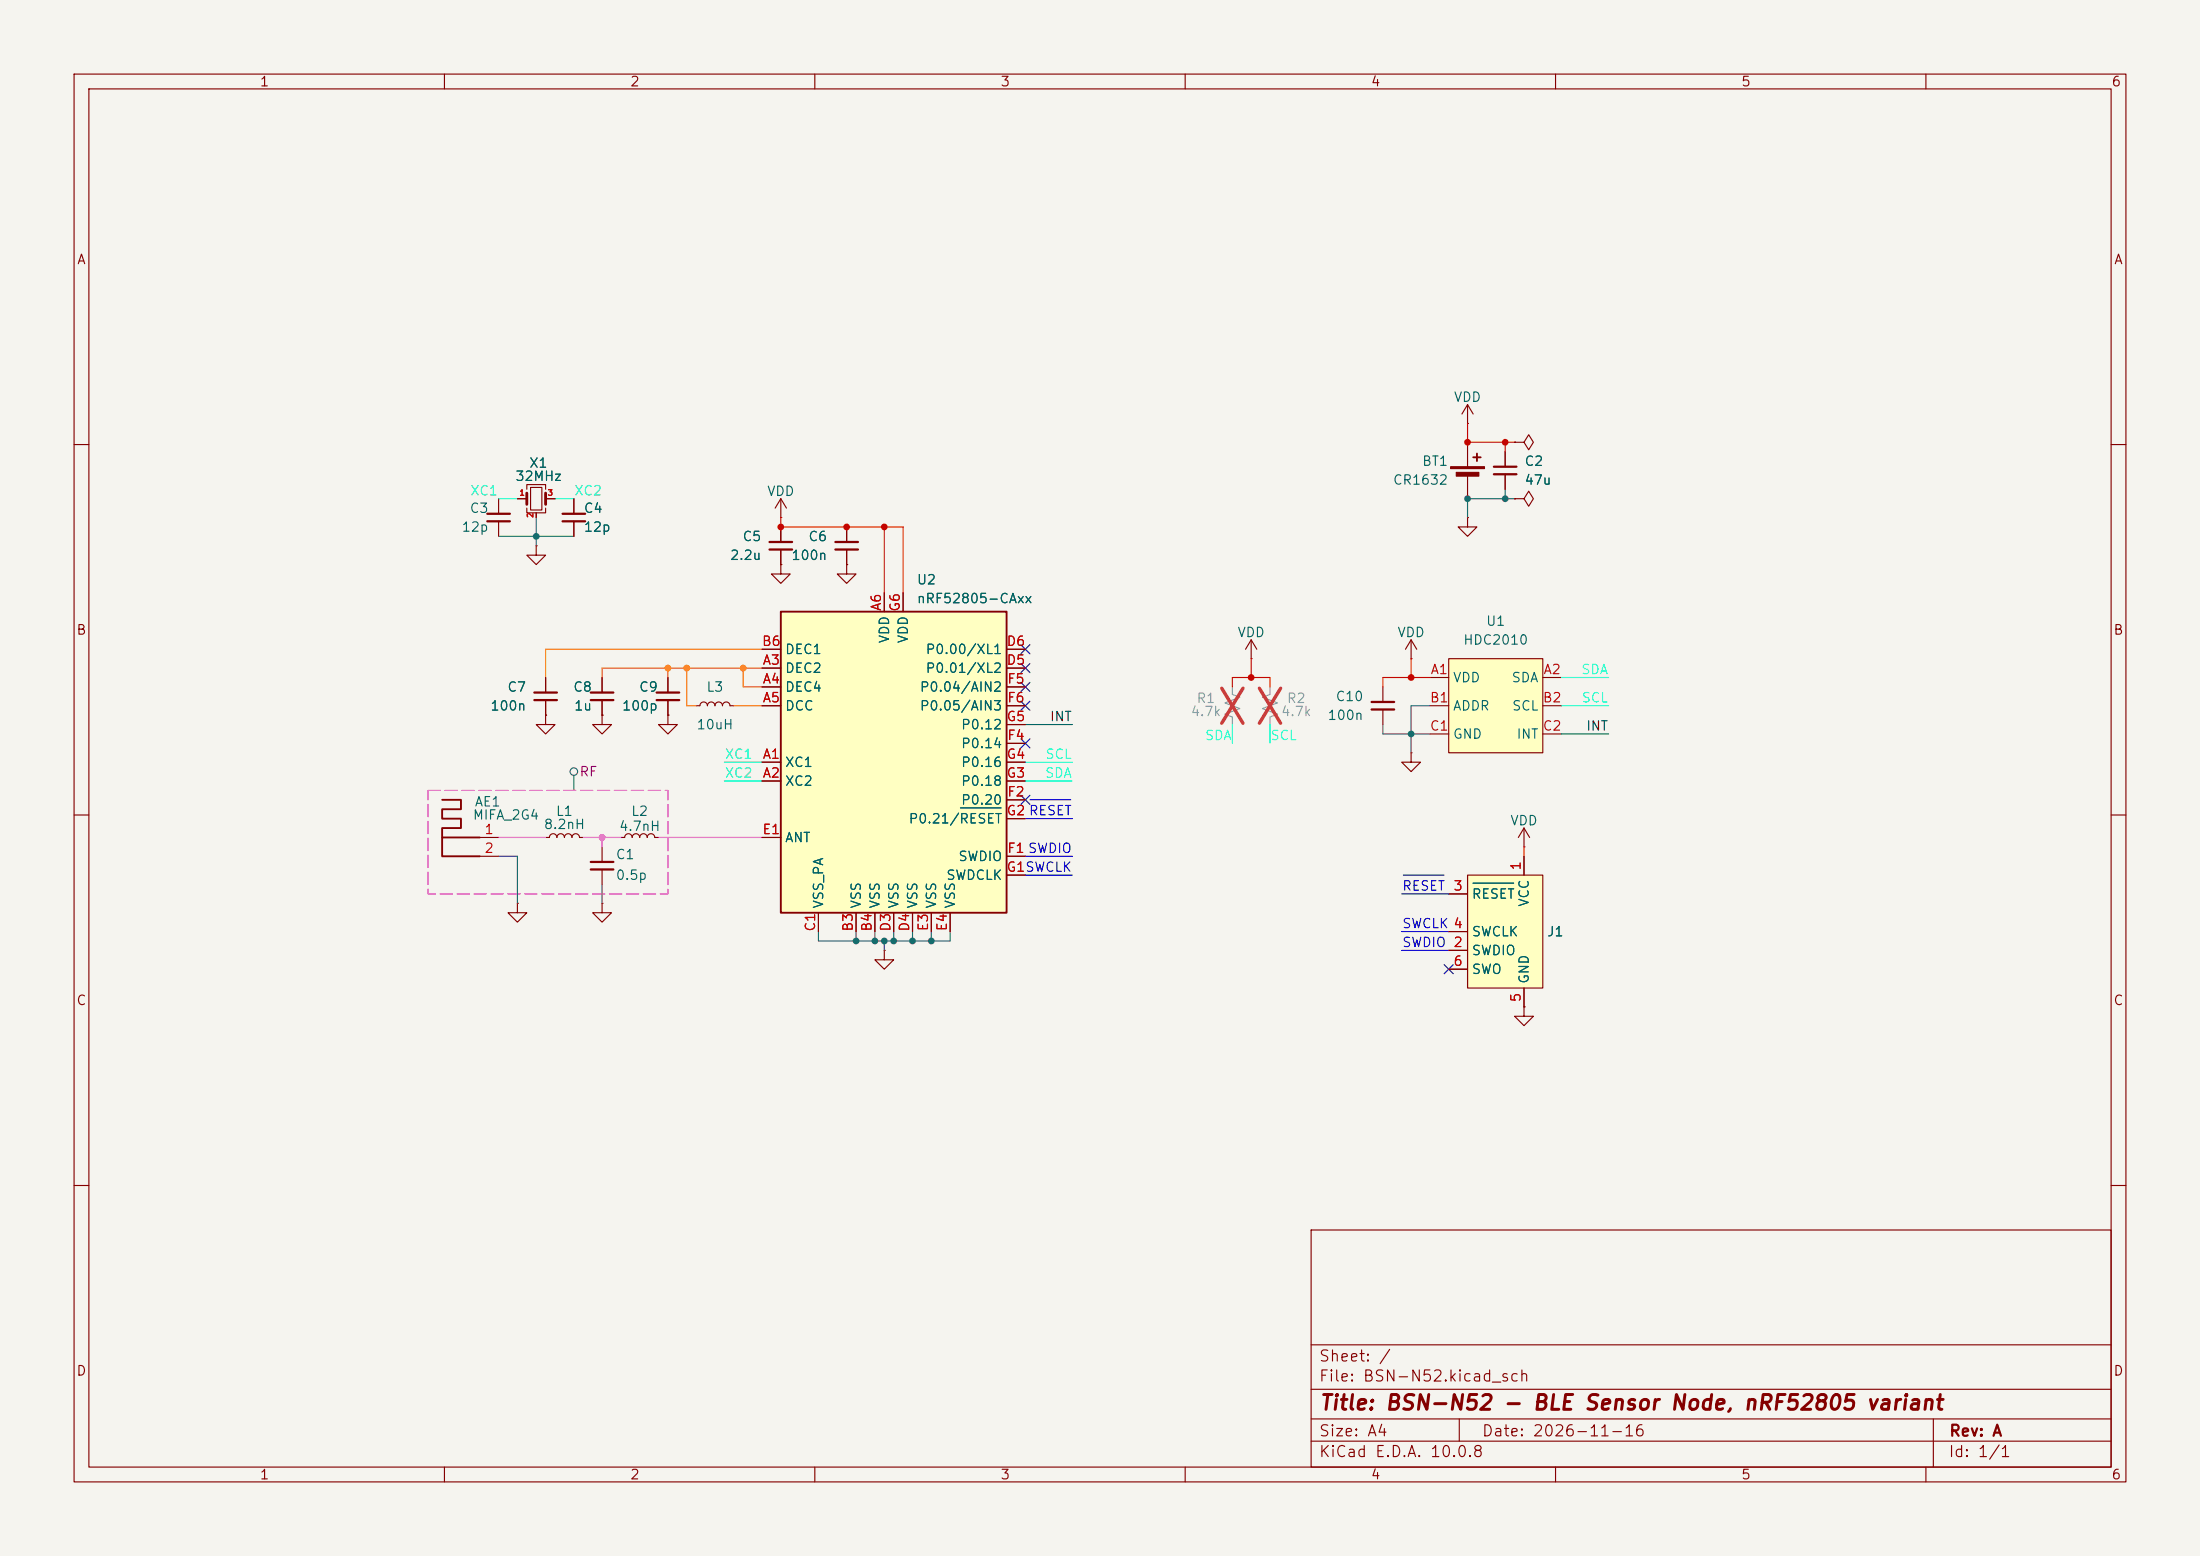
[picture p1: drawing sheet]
<svg xmlns="http://www.w3.org/2000/svg" width="297mm" height="210mm" viewBox="0 0 297 210" stroke-linecap="round" stroke-linejoin="round" font-family="sans-serif">
<path d="M0 0h297v210h-297z" fill="#f5f4ef" stroke="#f5f4ef" stroke-width=".14"/>
<g fill="none" stroke="#840000" stroke-width=".15">
<path d="M10 10h277v190h-277zM12 12h273v186h-273zM60 10v2M110 10v2M160 10v2M210 10v2M260 10v2M10 60h2M285 60h2M10 110h2M285 110h2M10 160h2"/>
<path d="M177 166h108v32h-108zM285 160h2M60 198v2M110 198v2M160 198v2M177 194.5h108M177 191.5h108M177 187.5h108M177 181.5h108M197 191.5v3M210 198v2M260 198v2"/>
<path d="M261 191.5v6.5"/>
</g>
<path d="M198.1 118.1h10.2v15.3h-10.2z" fill="#ffffc2"/>
<g fill="none" stroke="#840000" stroke-width=".15">
<path d="M204.5 67.3h1.2l.7-1 .6 1-.6 1-.7-1M204.5 67.3h.1M90.2 96.5v1.3h1.2l-1.2 1.3-1.3-1.3h1.3M90.2 96.5h.1M94 95.3h.5a.51 .51 0 0 1 .5-.6 .51 .51 0 0 1 .5 .6 .51 .51 0 0 1 .5-.6 .51 .51 0 0 1 .5 .6 .51 .51 0 0 1 .5-.6 .51 .51 0 0 1 .5 .6 .51 .51 0 0 1 .5-.6 .51 .51 0 0 1 .6 .6h.5M64.8 113h2.5M64.8 115.6h2.5M81.3 114.3v2M81.3 117.3v2.1M83.8 113h.5a.51 .51 0 0 1 .5-.5 .51 .51 0 0 1 .5 .5 .51 .51 0 0 1 .6-.5 .51 .51 0 0 1 .5 .5 .51 .51 0 0 1 .5-.5 .51 .51 0 0 1 .5 .5 .51 .51 0 0 1 .5-.5 .51 .51 0 0 1 .5 .5h.5M190.5 101.6v1.3h1.3l-1.3 1.2-1.3-1.2h1.3M190.5 101.6h.1"/>
<path d="M198.1 118.1h10.2v15.3h-10.2zM205.7 115.6v2.5M81.3 121.9v1.3h1.2l-1.2 1.3-1.3-1.3h1.3M81.3 121.9h.1M195.6 128.3h2.5M195.6 120.7h2.5M195.6 125.7h2.5M195.6 130.8h2.5M205.7 133.4v2.5"/>
</g>
<path d="M198.9 119.2h5.4" fill="none" stroke="#006464" stroke-width=".15"/>
<path d="M79.8 116.3h3M79.8 117.3h3" fill="none" stroke="#840000" stroke-width=".3"/>
<path d="M59.7 108h2.5v1.2h-2.5v1.3h2.5v1.3h-2.5v3.8h5.1M59.7 113h5.1" fill="none" stroke="#840000" stroke-width=".25"/>
<path d="M105.4 82.6h30.5v40.6h-30.5z" fill="#ffffc2"/>
<path d="M198.9 61.7h1M199.4 61.2v1M105.4 82.6h30.5v40.6h-30.5z" fill="none" stroke="#840000" stroke-width=".25"/>
<g fill="none" stroke="#840000" stroke-width=".15">
<path d="M198.1 57.2h.1M198.1 54.6l-.7 1.3M198.1 54.6l.8 1.3M198.1 54.6v2.6M198.1 59.7v3.3M204.5 59.7h1.2l.7-1 .6 1-.6 1-.7-1M204.5 59.7h.1M67.3 67.3v2M67.3 70.4v2M69.8 67.3h1.3M71.1 66v-.6h2.6v.6M71.1 68.6v.6h2.6v-.6"/>
<path d="M71.6 65.8h1.6v3h-1.6zM72.4 73.7v1.2h1.3l-1.3 1.3-1.3-1.3h1.3M72.4 73.7h.1M72.4 69.2v.7M73.7 67.3h1.2M77.5 67.3v2M77.5 70.4v2M105.4 69.9h.1M105.4 76.2v1.3h1.3l-1.3 1.2-1.3-1.2h1.3M105.4 76.2h.1M105.4 67.3l-.8 1.3M105.4 67.3l.8 1.3"/>
<path d="M105.4 67.3v2.6M105.4 71.1v2.1M105.4 74.2v2M114.3 76.2v1.3h1.3l-1.3 1.2-1.3-1.2h1.3M114.3 76.2h.1M114.3 71.1v2.1M114.3 74.2v2M198.1 69.9v1.2h1.3l-1.3 1.3-1.3-1.3h1.3M198.1 69.9h.1M198.1 64v3.3M203.2 61v2M203.2 64v2"/>
<path d="M73.7 96.5v1.3h1.2l-1.2 1.3-1.3-1.3h1.3M73.7 96.5h.1M73.7 91.4v2.1M73.7 94.5v2M81.3 96.5v1.3h1.2l-1.2 1.3-1.3-1.3h1.3M81.3 96.5h.1M81.3 91.4v2.1M81.3 94.5v2M90.2 91.4v2.1M90.2 94.5v2M102.9 90.2h2.5M102.9 92.7h2.5"/>
<path d="M102.9 95.3h2.5M102.9 87.6h2.5M119.4 80v2.6M121.9 80v2.6M135.9 90.2h2.5M135.9 92.7h2.5M135.9 95.3h2.5M135.9 87.6h2.5M135.9 97.8h2.5M168.9 88.9h.1M168.9 86.4l-.8 1.2M168.9 86.4l.8 1.2"/>
<path d="M168.9 86.4v2.5M186.7 92.7v2M186.7 95.8v2M190.5 88.9h.1M190.5 86.4l-.8 1.2M190.5 86.4l.8 1.2M190.5 86.4v2.5M73.7 113h.5a.51 .51 0 0 1 .5-.5 .51 .51 0 0 1 .5 .5 .51 .51 0 0 1 .5-.5 .51 .51 0 0 1 .5 .5 .51 .51 0 0 1 .5-.5 .51 .51 0 0 1 .5 .5 .51 .51 0 0 1 .5-.5 .51 .51 0 0 1 .5 .5h.5M102.9 102.9h2.5M102.9 105.4h2.5M102.9 113h2.5M135.9 102.9h2.5"/>
<path d="M135.9 105.4h2.5M135.9 115.6h2.5M135.9 108h2.5M135.9 100.3h2.5M135.9 118.1h2.5M135.9 110.5h2.5M110.5 123.2v2.5M115.6 123.2v2.5M118.1 123.2v2.5M119.4 128.3v1.2h1.2l-1.2 1.3-1.3-1.3h1.3M119.4 128.3h.1M120.6 123.2v2.5"/>
<path d="M123.2 123.2v2.5M125.7 123.2v2.5M128.3 123.2v2.5M205.7 135.9v1.3h-1.2l1.2 1.2 1.3-1.2h-1.3M205.7 135.9h.1"/>
</g>
<path d="M129.7 109h5.5" fill="none" stroke="#006464" stroke-width=".15"/>
<g fill="none" stroke="#840000" stroke-width=".3">
<path d="M65.8 69.3h3M65.8 70.4h3M75.9 69.3h3.1M75.9 70.4h3.1M103.9 73.2h3M103.9 74.2h3M112.8 73.2h3M112.8 74.2h3M201.7 63h3M201.7 64h3M72.1 93.5h3.1M72.1 94.5h3.1"/>
<path d="M79.8 93.5h3M79.8 94.5h3M88.6 93.5h3.1M88.6 94.5h3.1M185.2 94.7h3M185.2 95.8h3"/>
</g>
<path d="M166.4 92.7v1l1 .4-2 .8 2 .7-2 .8 1 .4v1M171.4 92.7v1l-1 .4 2.1 .8-2.1 .7 2.1 .8-1.1 .4v1" fill="none" stroke="#9c9b98" stroke-width=".15"/>
<path d="M164.9 92.9l2.9 4.7M167.8 92.9l-2.9 4.7M170 92.9l2.9 4.7M172.9 92.9l-2.9 4.7" fill="none" stroke="#e12e31" stroke-width=".46"/>
<path d="M71.1 66.5v1.6M73.7 66.5v1.6" fill="none" stroke="#840000" stroke-width=".38"/>
<g fill="#840000" stroke="#840000" stroke-width=".15">
<path d="M195.8 63h4.6v.2h-4.6z"/>
<path d="M196.6 63.8h3v.5h-3z"/>
</g>
<path d="M195.6 88.9h12.7v12.7h-12.7z" fill="#ffffc2"/>
<g fill="none" stroke="#840000" stroke-width=".15">
<path d="M204.5 59.7h.1M69.8 67.3h1.3M72.4 69.2v.7M73.7 67.3h1.2M77.5 67.3v2M77.5 70.4v2M105.4 76.2h.1M105.4 71.1v2.1M105.4 74.2v2M114.3 76.2h.1M114.3 71.1v2.1M114.3 74.2v2"/>
<path d="M203.2 61v2M203.2 64v2M204.5 67.3h.1M73.7 96.5h.1M73.7 91.4v2.1M73.7 94.5v2M81.3 96.5h.1M81.3 91.4v2.1M81.3 94.5v2M90.2 96.5h.1M90.2 91.4v2.1M90.2 94.5v2"/>
<path d="M102.9 95.3h2.5M102.9 90.2h2.5M102.9 92.7h2.5M102.9 87.6h2.5M119.4 80v2.6M121.9 80v2.6M135.9 95.3h2.5M135.9 90.2h2.5M135.9 92.7h2.5M135.9 87.6h2.5M135.9 97.8h2.5M193 91.4h2.6"/>
<path d="M193 95.3h2.6M193 99.1h2.6M195.6 88.9h12.7v12.7h-12.7zM208.3 91.4h2.5M208.3 95.3h2.5M208.3 99.1h2.5M102.9 102.9h2.5M102.9 105.4h2.5M102.9 113h2.5M135.9 102.9h2.5M135.9 105.4h2.5M135.9 115.6h2.5"/>
<path d="M135.9 108h2.5M135.9 100.3h2.5M135.9 118.1h2.5M135.9 110.5h2.5M205.7 114.3h.1M205.7 111.8l-.7 1.2M205.7 111.8l.8 1.2M205.7 111.8v2.5M205.7 115.6v2.5M69.8 121.9v1.3h-1.2l1.2 1.3 1.3-1.3h-1.3M69.8 121.9h.1M110.5 123.2v2.5"/>
<path d="M115.6 123.2v2.5M118.1 123.2v2.5M120.6 123.2v2.5M123.2 123.2v2.5M125.7 123.2v2.5M128.3 123.2v2.5M195.6 128.3h2.5M195.6 120.7h2.5M195.6 125.7h2.5M195.6 130.8h2.5M205.7 135.9h.1M205.7 133.4v2.5"/>
</g>
<g fill="none" stroke="#484848" stroke-width=".15">
<path d="M67.3 72.4h10.2M72.4 69.9v3.8M203.2 66v1.3M204.5 67.3h-6.4v2.6M186.7 97.8v1.3h6.3M193 95.3h-2.5v6.3M67.3 115.6h2.5v6.3M77.5 104.6v2.1M81.3 119.4v2.5M110.5 125.7v1.3h17.8v-1.3M115.6 125.7v1.3M118.1 125.7v1.3"/>
<path d="M119.4 127v1.3M120.6 125.7v1.3M123.2 125.7v1.3M125.7 125.7v1.3"/>
<circle cx="77.5" cy="104.1" r=".51"/>
</g>
<path d="M57.8 106.7h32.4v14h-32.4v-14" fill="none" stroke="#f0f" stroke-width=".15" stroke-dasharray="1.7 .6"/>
<path d="M138.4 118.1h6.4M138.4 110.5h6.4M138.4 115.6h6.4M139.1 107.9h5.5M189.5 118.1h5.4M189.2 120.7h6.4M189.2 125.7h6.4M189.2 128.3h6.4" fill="none" stroke="#00f" stroke-width=".15"/>
<path d="M90.2 90.2v1.2M92.7 90.2v5.1h1.3M99.1 95.3h3.8M100.3 90.2v2.5h2.6M102.9 90.2h-21.6v1.2M102.9 87.6h-29.2v3.8" fill="none" stroke="#ff7200" stroke-width=".15"/>
<path d="M198.1 57.2v2.5h6.4M203.2 59.7v1.3M105.4 69.9v1.2h16.5v8.9M119.4 71.1v8.9M166.4 92.7v-1.3h5v1.3M168.9 88.9v2.5M190.5 88.9v2.5M193 91.4h-6.3v1.3M205.7 114.3v1.3" fill="none" stroke="#ff0c00" stroke-width=".15"/>
<path d="M67.3 67.3h2.5M74.9 67.3h2.6M97.8 102.9h5.1M97.8 105.4h5.1" fill="none" stroke="#00ff6c" stroke-width=".15"/>
<path d="M166.4 97.8v2.5M171.4 97.8v2.5M210.8 95.3h6.4M210.8 91.4h6.4M138.4 105.4h6.4M138.4 102.9h6.4" fill="none" stroke="#0ff" stroke-width=".15"/>
<path d="M67.3 113h6.4M78.7 113h5.1M81.3 113v1.3M88.9 113h14" fill="none" stroke="#f0f" stroke-width=".15"/>
<path d="M138.4 97.8h6.4M210.8 99.1h6.4" fill="none" stroke="#009600" stroke-width=".15"/>
<g fill="none" stroke="#000084" stroke-width=".15">
<path d="M137.8 92.1l1.2 1.2M137.8 89.6l1.2 1.2M137.8 99.7l1.2 1.2M137.8 87l1.2 1.2M137.8 94.6l1.2 1.3M139 92.1l-1.2 1.2M139 89.6l-1.2 1.2M139 99.7l-1.2 1.2M139 87l-1.2 1.2M139 94.6l-1.2 1.3M137.8 107.3l1.2 1.3M139 107.3l-1.2 1.3"/>
<path d="M195 130.2l1.2 1.2M196.2 130.2l-1.2 1.2"/>
</g>
<path d="M129.7 109h5.5M198.9 119.2h5.4" fill="none" stroke="#006464" stroke-width=".15"/>
<circle cx="90.2" cy="90.2" r=".46" fill="#ff7200"/>
<circle cx="105.4" cy="71.1" r=".46" fill="#ff0c00"/>
<g fill="#ff7200">
<circle cx="100.3" cy="90.2" r=".46"/>
<circle cx="92.7" cy="90.2" r=".46"/>
</g>
<circle cx="72.4" cy="72.4" r=".46" fill="#484848"/>
<circle cx="198.1" cy="59.7" r=".46" fill="#ff0c00"/>
<g fill="#484848">
<circle cx="198.1" cy="67.3" r=".46"/>
<circle cx="203.2" cy="67.3" r=".46"/>
<circle cx="190.5" cy="99.1" r=".46"/>
</g>
<g fill="#ff0c00">
<circle cx="203.2" cy="59.7" r=".46"/>
<circle cx="190.5" cy="91.4" r=".46"/>
<circle cx="168.9" cy="91.4" r=".46"/>
</g>
<g fill="#484848">
<circle cx="119.4" cy="127" r=".46"/>
<circle cx="120.6" cy="127" r=".46"/>
<circle cx="123.2" cy="127" r=".46"/>
<circle cx="118.1" cy="127" r=".46"/>
<circle cx="115.6" cy="127" r=".46"/>
<circle cx="125.7" cy="127" r=".46"/>
</g>
<g fill="#ff0c00">
<circle cx="119.4" cy="71.1" r=".46"/>
<circle cx="114.3" cy="71.1" r=".46"/>
</g>
<circle cx="81.3" cy="113" r=".46" fill="#f0f"/>
<text font-size="2" fill="#840000" x="178" y="190.8">Title: BSN-N52 - BLE Sensor Node, nRF52805 variant</text>
<g font-size="1.5" fill="#840000">
<text x="178" y="184.1">Sheet: /</text>
<text x="178" y="186.8">File: BSN-N52.kicad_sch</text>
<text x="178" y="197">KiCad E.D.A. 10.0.8</text>
<text x="178" y="194.2">Size: A4</text>
<text x="200" y="194.2">Date: 2026-11-16</text>
<text x="263" y="197">Id: 1/1</text>
<text x="263" y="194.2">Rev: A</text>
</g>
<g font-size="1.3" fill="#840000">
<text x="35" y="12">1</text>
<text x="85" y="12">2</text>
<text x="135" y="12">3</text>
<text x="185" y="12">4</text>
<text x="235" y="12">5</text>
<text x="285" y="12">6</text>
<text x="10.3" y="36">A</text>
<text x="285.3" y="36">A</text>
<text x="10.2" y="86">B</text>
<text x="285.2" y="86">B</text>
<text x="10.2" y="136">C</text>
<text x="285.2" y="136">C</text>
<text x="10.2" y="186">D</text>
<text x="285.2" y="186">D</text>
<text x="35" y="200">1</text>
<text x="85" y="200">2</text>
<text x="135" y="200">3</text>
<text x="185" y="200">4</text>
<text x="235" y="200">5</text>
<text x="285" y="200">6</text>
</g>
<g font-size="1.3" fill="#006464">
<text x="196.2" y="54.6">VDD</text>
<text x="69.5" y="65.2">32MHz</text>
<text x="71.4" y="63.4">X1</text>
<text x="188" y="65.7">CR1632</text>
<text x="191.9" y="63.2">BT1</text>
<text x="205.7" y="63.2">C2</text>
<text x="205.7" y="65.7">47u</text>
<text x="63.3" y="69.5">C3</text>
<text x="78.7" y="69.5">C4</text>
<text x="103.5" y="67.3">VDD</text>
<text x="62.2" y="72.1">12p</text>
<text x="78.7" y="72.1">12p</text>
<text x="98.5" y="75.9">2.2u</text>
<text x="100.2" y="73.4">C5</text>
<text x="106.7" y="75.9">100n</text>
<text x="109" y="73.4">C6</text>
<text x="123.7" y="79.2">U2</text>
<text x="123.7" y="81.7">nRF52805-CAxx</text>
<text x="105.9" y="88.6">DEC1</text>
<text x="120.3" y="86.9" transform="rotate(-90 120.3 86.9)">VDD</text>
<text x="122.9" y="86.9" transform="rotate(-90 122.9 86.9)">VDD</text>
<text x="124.9" y="88.6">P0.00/XL1</text>
<text x="167" y="86.3">VDD</text>
<text x="188.6" y="86.3">VDD</text>
<text x="197.4" y="87.3">HDC2010</text>
<text x="200.5" y="84.8">U1</text>
<text x="68.4" y="93.7">C7</text>
<text x="77.3" y="93.7">C8</text>
<text x="86.2" y="93.7">C9</text>
<text x="95.3" y="93.7">L3</text>
<text x="105.9" y="91.1">DEC2</text>
<text x="105.9" y="93.7">DEC4</text>
<text x="124.1" y="93.7">P0.04/AIN2</text>
<text x="124.9" y="91.1">P0.01/XL2</text>
<text x="180.2" y="94.9">C10</text>
<text x="196.1" y="92.4">VDD</text>
<text x="204" y="92.4">SDA</text>
<text x="66.1" y="96.2">100n</text>
<text x="77.4" y="96.2">1u</text>
<text x="83.9" y="96.2">100p</text>
<text x="93.9" y="98.8">10uH</text>
<text x="105.9" y="96.2">DCC</text>
<text x="124.1" y="96.2">P0.05/AIN3</text>
<text x="129.7" y="101.3">P0.14</text>
<text x="129.7" y="98.8">P0.12</text>
<text x="179.1" y="97.5">100n</text>
<text x="196.1" y="96.2">ADDR</text>
<text x="196.1" y="100">GND</text>
<text x="204" y="96.2">SCL</text>
<text x="204.6" y="100">INT</text>
<text x="105.9" y="103.8">XC1</text>
<text x="105.9" y="106.4">XC2</text>
<text x="129.7" y="106.4">P0.18</text>
<text x="129.7" y="103.8">P0.16</text>
<text x="63.7" y="110.9">MIFA_2G4</text>
<text x="64" y="109.2">AE1</text>
<text x="73.3" y="112.2">8.2nH</text>
<text x="75" y="110.4">L1</text>
<text x="83.5" y="112.5">4.7nH</text>
<text x="85.1" y="110.4">L2</text>
<text x="105.9" y="114">ANT</text>
<text x="122.6" y="111.5">P0.21/RESET</text>
<text x="129.7" y="108.9">P0.20</text>
<text x="203.8" y="111.7">VDD</text>
<text x="83" y="116.3">C1</text>
<text x="83" y="119.1">0.5p</text>
<text x="127.7" y="119.1">SWDCLK</text>
<text x="129.3" y="116.5">SWDIO</text>
<text x="111.5" y="122.7" transform="rotate(-90 111.5 122.7)">VSS_PA</text>
<text x="116.5" y="122.7" transform="rotate(-90 116.5 122.7)">VSS</text>
<text x="119.1" y="122.7" transform="rotate(-90 119.1 122.7)">VSS</text>
<text x="121.6" y="122.7" transform="rotate(-90 121.6 122.7)">VSS</text>
<text x="124.2" y="122.7" transform="rotate(-90 124.2 122.7)">VSS</text>
<text x="126.7" y="122.7" transform="rotate(-90 126.7 122.7)">VSS</text>
<text x="129.2" y="122.7" transform="rotate(-90 129.2 122.7)">VSS</text>
<text x="198.6" y="121.6">RESET</text>
<text x="206.7" y="122.5" transform="rotate(-90 206.7 122.5)">VCC</text>
<text x="198.6" y="129.2">SWDIO</text>
<text x="198.6" y="126.7">SWCLK</text>
<text x="198.6" y="131.8">SWO</text>
<text x="208.8" y="126.7">J1</text>
<text x="206.7" y="132.9" transform="rotate(-90 206.7 132.9)">GND</text>
</g>
<g font-size="1.3" fill="#00ff6c">
<text x="63.4" y="67.2">XC1</text>
<text x="77.4" y="67.2">XC2</text>
<text x="97.8" y="105.3">XC2</text>
<text x="97.8" y="102.7">XC1</text>
</g>
<g font-size="1.3" fill="#a90000">
<text x="119.2" y="82.6" transform="rotate(-90 119.2 82.6)">A6</text>
<text x="121.8" y="82.6" transform="rotate(-90 121.8 82.6)">G6</text>
<text x="102.8" y="87.5">B6</text>
<text x="135.8" y="87.5">D6</text>
<text x="102.9" y="90">A3</text>
<text x="102.9" y="92.6">A4</text>
<text x="102.9" y="95.1">A5</text>
<text x="135.8" y="90">D5</text>
<text x="135.9" y="92.6">F5</text>
<text x="135.9" y="95.1">F6</text>
<text x="192.9" y="95.1">B1</text>
<text x="193" y="91.3">A1</text>
<text x="208.2" y="95.1">B2</text>
<text x="208.3" y="91.3">A2</text>
<text x="135.8" y="97.7">G5</text>
<text x="135.9" y="100.2">F4</text>
<text x="192.9" y="98.9">C1</text>
<text x="208.2" y="98.9">C2</text>
<text x="102.9" y="102.7">A1</text>
<text x="102.9" y="105.3">A2</text>
<text x="135.8" y="105.3">G3</text>
<text x="135.8" y="102.7">G4</text>
<text x="135.9" y="107.8">F2</text>
<text x="65.3" y="112.9">1</text>
<text x="102.8" y="112.9">E1</text>
<text x="135.8" y="110.4">G2 RESET</text>
<text x="135.8" y="110.4">G2</text>
<text x="65.3" y="115.4">2</text>
<text x="135.8" y="118">G1SWCLK</text>
<text x="135.8" y="118">G1</text>
<text x="135.9" y="115.4">F1 SWDIO</text>
<text x="135.9" y="115.4">F1</text>
<text x="205.6" y="117.6" transform="rotate(-90 205.6 117.6)">1</text>
<text x="110.4" y="125.8" transform="rotate(-90 110.4 125.8)">C1</text>
<text x="115.4" y="125.8" transform="rotate(-90 115.4 125.8)">B3</text>
<text x="118" y="125.8" transform="rotate(-90 118 125.8)">B4</text>
<text x="120.5" y="125.8" transform="rotate(-90 120.5 125.8)">D3</text>
<text x="123.1" y="125.8" transform="rotate(-90 123.1 125.8)">D4</text>
<text x="125.6" y="125.8" transform="rotate(-90 125.6 125.8)">E3</text>
<text x="128.1" y="125.8" transform="rotate(-90 128.1 125.8)">E4</text>
<text x="196.1" y="120.5">3</text>
<text x="196.1" y="125.6">4</text>
<text x="196.1" y="130.7">6</text>
<text x="196.1" y="128.1">2</text>
<text x="205.6" y="135.4" transform="rotate(-90 205.6 135.4)">5</text>
</g>
<g font-size="1.3" fill="#939391">
<text x="161.4" y="95.2">R1</text>
<text x="173.6" y="95.2">R2</text>
<text x="160.7" y="97">4.7k</text>
<text x="172.9" y="97">4.7k</text>
</g>
<g font-size="1.3" fill="#0ff">
<text x="213.4" y="91.3">SDA</text>
<text x="213.4" y="95.1">SCL</text>
<text x="162.6" y="100.2">SDA</text>
<text x="171.4" y="100.2">SCL</text>
<text x="141" y="105.3">SDA</text>
<text x="141" y="102.7">SCL</text>
</g>
<g font-size="1.3" fill="#0f0f0f">
<text x="141.6" y="97.7">INT</text>
<text x="214" y="98.9">INT</text>
</g>
<text font-size="1.3" fill="#840084" x="78.1" y="105.1">RF</text>
<g font-size="1.3" fill="#00f">
<text x="189.2" y="125.6">SWCLK 4</text>
<text x="189.2" y="120.5">RESET</text>
<text x="189.2" y="128.1">SWDIO 2</text>
</g>
<g font-size=".8" fill="#a90000">
<text x="70" y="67.1">1</text>
<text x="72.2" y="70" transform="rotate(-90 72.2 70)">2</text>
<text x="73.9" y="67.1">3</text>
</g>
</svg>
